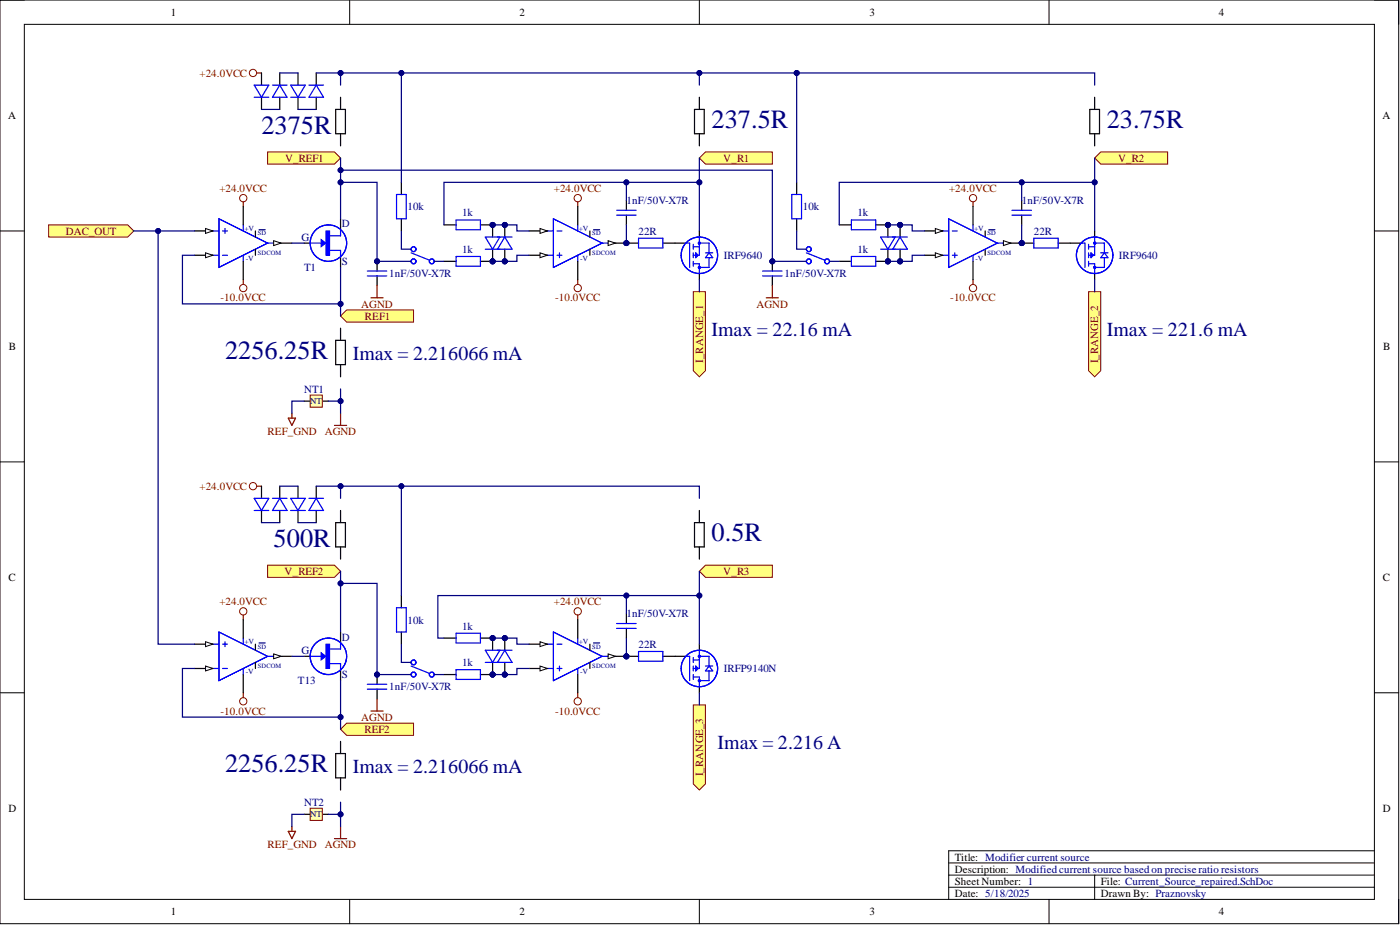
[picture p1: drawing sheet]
<svg xmlns="http://www.w3.org/2000/svg" width="292mm" height="193mm" viewBox="0 0 292 193" stroke-linecap="round" stroke-linejoin="round" font-family="sans-serif">
<g fill="none" stroke="#000" stroke-width=".21">
<path d="M0 0h291.8v192.7h-291.8zM0 0h5.1M5.1 5.1h281.7v182.5h-281.7zM73 0v5.1M145.9 0v5.1M218.9 0v5.1M286.8 0h5v5.1M0 48.2h5.1M286.8 48.2h5M0 96.4h5.1M286.8 96.4h5M0 144.5h5.1"/>
<path d="M286.8 144.5h5M286.8 177.5h-88.9v10.1M73 187.6v5.1M145.9 187.6v5.1M197.9 182.6h88.9M197.9 180h88.9M197.9 185.1h88.9M218.9 187.6v5.1M228.4 182.6v5M291.8 187.6v5.1"/>
</g>
<g fill="none" stroke="#800000" stroke-width=".21">
<circle cx="50.8" cy="41.3" r=".76"/>
<circle cx="50.8" cy="60.1" r=".76"/>
</g>
<path d="M50.8 42.1v1M50.8 58.3v1" fill="none" stroke="#800000" stroke-width=".25"/>
<path d="M44.4 48.2h1.3M44.4 53.3h1.3M55.8 50.7h1.3" fill="none" stroke="#00f" stroke-width=".25"/>
<path d="M40.6 48.2h3.8" fill="none" stroke="#000" stroke-width=".25"/>
<path d="M42.9 47.7l1.5 .5-1.5 .5z" fill="#f8fcff"/>
<path d="M42.9 47.7l1.5 .5-1.5 .5z" fill="none" stroke="#000" stroke-width=".21"/>
<path d="M40.6 53.3h3.8" fill="none" stroke="#000" stroke-width=".25"/>
<path d="M42.9 52.7l1.5 .6-1.5 .5z" fill="#f8fcff"/>
<path d="M42.9 52.7l1.5 .6-1.5 .5z" fill="none" stroke="#000" stroke-width=".21"/>
<path d="M57.1 50.7h3.8" fill="none" stroke="#000" stroke-width=".25"/>
<path d="M57.1 50.2l1.5 .5-1.5 .5z" fill="#f8fcff"/>
<path d="M57.1 50.2l1.5 .5-1.5 .5z" fill="none" stroke="#000" stroke-width=".21"/>
<path d="M45.7 45.6l10.1 5.1-10.1 5.1z" fill="#fff"/>
<path d="M45.7 45.6l10.1 5.1-10.1 5.1z" fill="none" stroke="#00f" stroke-width=".21"/>
<path d="M45.7 45.6l10.1 5.1-10.1 5.1zM46.4 48.2h1.1M46.4 53.3h1.1M46.9 47.7v1M50.8 46.9v1.3M50.8 53.3v1.2" fill="none" stroke="#00f" stroke-width=".25"/>
<path d="M50.8 43.1v3.8M50.8 54.5v3.8M53.3 48.2v1.2M53.3 52v1.3" fill="none" stroke="#000" stroke-width=".25"/>
<path d="M54.1 47.9h1.2" fill="none" stroke="#000080" stroke-width=".25"/>
<g fill="none" stroke="#800000" stroke-width=".21">
<circle cx="120.5" cy="41.3" r=".76"/>
<circle cx="120.5" cy="60.1" r=".76"/>
</g>
<path d="M120.5 42.1v1M120.5 58.3v1" fill="none" stroke="#800000" stroke-width=".25"/>
<circle cx="130.7" cy="50.7" r=".51" fill="#000080"/>
<circle cx="130.7" cy="50.7" r=".51" fill="none" stroke="#000080" stroke-width=".21"/>
<path d="M114.2 53.3h1.3M114.2 48.2h1.3M125.6 50.7h1.3" fill="none" stroke="#00f" stroke-width=".25"/>
<path d="M110.4 53.3h3.8" fill="none" stroke="#000" stroke-width=".25"/>
<path d="M112.7 52.7l1.5 .6-1.5 .5z" fill="#f8fcff"/>
<path d="M112.7 52.7l1.5 .6-1.5 .5z" fill="none" stroke="#000" stroke-width=".21"/>
<path d="M110.4 48.2h3.8" fill="none" stroke="#000" stroke-width=".25"/>
<path d="M112.7 47.7l1.5 .5-1.5 .5z" fill="#f8fcff"/>
<path d="M112.7 47.7l1.5 .5-1.5 .5z" fill="none" stroke="#000" stroke-width=".21"/>
<path d="M126.9 50.7h3.8" fill="none" stroke="#000" stroke-width=".25"/>
<path d="M126.9 50.2l1.5 .5-1.5 .5z" fill="#f8fcff"/>
<path d="M126.9 50.2l1.5 .5-1.5 .5z" fill="none" stroke="#000" stroke-width=".21"/>
<circle cx="130.7" cy="50.7" r=".51" fill="#000080"/>
<circle cx="130.7" cy="50.7" r=".51" fill="none" stroke="#000080" stroke-width=".21"/>
<path d="M115.5 45.6l10.1 5.1-10.1 5.1z" fill="#fff"/>
<path d="M115.5 45.6l10.1 5.1-10.1 5.1z" fill="none" stroke="#00f" stroke-width=".21"/>
<path d="M115.5 45.6l10.1 5.1-10.1 5.1zM116.2 53.3h1M116.2 48.2h1M116.7 52.7v1.1M120.5 46.9v1.3M120.5 53.3v1.2" fill="none" stroke="#00f" stroke-width=".25"/>
<path d="M120.5 43.1v3.8M120.5 54.5v3.8M123.1 48.2v1.2M123.1 52v1.3M63.4 83.7h1.3M67.2 83.7h1.3" fill="none" stroke="#000" stroke-width=".25"/>
<path d="M123.8 47.9h1.3" fill="none" stroke="#000080" stroke-width=".25"/>
<circle cx="52.8" cy="15.2" r=".76" fill="none" stroke="#800000" stroke-width=".21"/>
<path d="M53.5 15.2h1.1M69.8 88.7h2.5M71.1 86.2v2.5" fill="none" stroke="#800000" stroke-width=".25"/>
<path d="M64.7 82.4h2.5v2.5h-2.5z" fill-rule="evenodd" fill="#ffffb0"/>
<path d="M64.7 82.4h2.5v2.5h-2.5z" fill="none" stroke="#800000" stroke-width=".21"/>
<path d="M60.1 87.2h1.6l-.8 1.5zM60.9 86.2v1" fill="none" stroke="#800000" stroke-width=".25"/>
<path d="M10.2 46.9h16.4l1.3 1.3-1.3 1.2h-16.4z" fill-rule="evenodd" fill="#ffff80"/>
<g fill="none" stroke="#800000" stroke-width=".21">
<path d="M10.2 46.9h16.4l1.3 1.3-1.3 1.2h-16.4z"/>
<circle cx="203" cy="41.3" r=".76"/>
<circle cx="203" cy="60.1" r=".76"/>
<circle cx="50.8" cy="127.5" r=".76"/>
<circle cx="50.8" cy="146.3" r=".76"/>
</g>
<path d="M203 42.1v1M203 58.3v1M50.8 128.3v1M50.8 144.5v1" fill="none" stroke="#800000" stroke-width=".25"/>
<path d="M203 46.9v1.3M203 53.3v1.2M44.4 134.4h1.3M44.4 139.5h1.3M55.8 136.9h1.3" fill="none" stroke="#00f" stroke-width=".25"/>
<path d="M203 43.1v3.8M203 54.5v3.8M205.6 48.2v1.2M205.6 52v1.3M40.6 134.4h3.8" fill="none" stroke="#000" stroke-width=".25"/>
<path d="M206.3 47.9h1.3" fill="none" stroke="#000080" stroke-width=".25"/>
<path d="M42.9 133.9l1.5 .5-1.5 .5z" fill="#f8fcff"/>
<path d="M42.9 133.9l1.5 .5-1.5 .5z" fill="none" stroke="#000" stroke-width=".21"/>
<path d="M40.6 139.5h3.8" fill="none" stroke="#000" stroke-width=".25"/>
<path d="M42.9 138.9l1.5 .6-1.5 .5z" fill="#f8fcff"/>
<path d="M42.9 138.9l1.5 .6-1.5 .5z" fill="none" stroke="#000" stroke-width=".21"/>
<path d="M57.1 136.9h3.8" fill="none" stroke="#000" stroke-width=".25"/>
<path d="M57.1 136.4l1.5 .5-1.5 .5z" fill="#f8fcff"/>
<path d="M57.1 136.4l1.5 .5-1.5 .5z" fill="none" stroke="#000" stroke-width=".21"/>
<path d="M45.7 131.8l10.1 5.1-10.1 5.1z" fill="#fff"/>
<path d="M45.7 131.8l10.1 5.1-10.1 5.1z" fill="none" stroke="#00f" stroke-width=".21"/>
<path d="M45.7 131.8l10.1 5.1-10.1 5.1zM46.4 134.4h1.1M46.4 139.5h1.1M46.9 133.9v1M50.8 133.1v1.3M50.8 139.5v1.2" fill="none" stroke="#00f" stroke-width=".25"/>
<path d="M50.8 129.3v3.8M53.3 134.4v1.3M53.3 138.2v1.3M50.8 140.7v3.8M63.4 169.9h1.3M67.2 169.9h1.3" fill="none" stroke="#000" stroke-width=".25"/>
<path d="M54.1 134.1h1.2" fill="none" stroke="#000080" stroke-width=".25"/>
<path d="M69.8 175h2.5M71.1 172.4v2.6" fill="none" stroke="#800000" stroke-width=".25"/>
<path d="M64.7 168.6h2.5v2.5h-2.5z" fill-rule="evenodd" fill="#ffffb0"/>
<g fill="none" stroke="#800000" stroke-width=".21">
<path d="M64.7 168.6h2.5v2.5h-2.5z"/>
<circle cx="120.5" cy="127.5" r=".76"/>
<circle cx="120.5" cy="146.3" r=".76"/>
</g>
<path d="M120.5 128.3v1M120.5 144.5v1M60.1 173.4h1.6l-.8 1.6zM60.9 172.4v1" fill="none" stroke="#800000" stroke-width=".25"/>
<path d="M114.2 139.5h1.3M114.2 134.4h1.3M125.6 136.9h1.3" fill="none" stroke="#00f" stroke-width=".25"/>
<path d="M110.4 139.5h3.8" fill="none" stroke="#000" stroke-width=".25"/>
<path d="M112.7 138.9l1.5 .6-1.5 .5z" fill="#f8fcff"/>
<path d="M112.7 138.9l1.5 .6-1.5 .5z" fill="none" stroke="#000" stroke-width=".21"/>
<path d="M110.4 134.4h3.8" fill="none" stroke="#000" stroke-width=".25"/>
<path d="M112.7 133.9l1.5 .5-1.5 .5z" fill="#f8fcff"/>
<path d="M112.7 133.9l1.5 .5-1.5 .5z" fill="none" stroke="#000" stroke-width=".21"/>
<path d="M126.9 136.9h3.8" fill="none" stroke="#000" stroke-width=".25"/>
<path d="M126.9 136.4l1.5 .5-1.5 .5z" fill="#f8fcff"/>
<path d="M126.9 136.4l1.5 .5-1.5 .5z" fill="none" stroke="#000" stroke-width=".21"/>
<path d="M115.5 131.8l10.1 5.1-10.1 5.1z" fill="#fff"/>
<path d="M115.5 131.8l10.1 5.1-10.1 5.1z" fill="none" stroke="#00f" stroke-width=".21"/>
<path d="M115.5 131.8l10.1 5.1-10.1 5.1zM116.2 139.5h1M116.2 134.4h1M116.7 138.9v1.1M120.5 133.1v1.3M120.5 139.5v1.2" fill="none" stroke="#00f" stroke-width=".25"/>
<path d="M120.5 129.3v3.8M123.1 134.4v1.3M123.1 138.2v1.3M120.5 140.7v3.8" fill="none" stroke="#000" stroke-width=".25"/>
<path d="M123.8 134.1h1.3" fill="none" stroke="#000080" stroke-width=".25"/>
<path d="M144.6 60.9h2.6v16.4l-1.3 1.3-1.3-1.3z" fill-rule="evenodd" fill="#ffff80"/>
<path d="M144.6 60.9h2.6v16.4l-1.3 1.3-1.3-1.3z" fill="none" stroke="#800000" stroke-width=".21"/>
<path d="M227.1 60.9h2.6v16.4l-1.3 1.3-1.3-1.3z" fill-rule="evenodd" fill="#ffff80"/>
<path d="M227.1 60.9h2.6v16.4l-1.3 1.3-1.3-1.3z" fill="none" stroke="#800000" stroke-width=".21"/>
<path d="M144.6 147.1h2.6v16.4l-1.3 1.3-1.3-1.3z" fill-rule="evenodd" fill="#ffff80"/>
<path d="M144.6 147.1h2.6v16.4l-1.3 1.3-1.3-1.3z" fill="none" stroke="#800000" stroke-width=".21"/>
<g fill="none" stroke="#000" stroke-width=".25">
<path d="M70 22.8h2.1v5.1h-2.1zM71.1 20.3v2.5M71.1 27.9v2.5M144.9 22.8h2v5.1h-2zM145.9 20.3v2.5M145.9 27.9v2.5M227.4 22.8h2v5.1h-2zM228.4 20.3v2.5M228.4 27.9v2.5M70 71h2.1v5.1h-2.1zM71.1 68.5v2.5M71.1 76.1v2.5"/>
<path d="M70 109h2.1v5.1h-2.1zM71.1 106.5v2.5M71.1 114.1v2.5M144.9 109h2v5.1h-2zM145.9 106.5v2.5M145.9 114.1v2.5M70 157.2h2.1v5.1h-2.1zM71.1 154.7v2.5M71.1 162.3v2.5"/>
</g>
<path d="M55.8 117.9h14l1.3 1.3-1.3 1.2h-14z" fill-rule="evenodd" fill="#ffff80"/>
<path d="M55.8 117.9h14l1.3 1.3-1.3 1.2h-14z" fill="none" stroke="#800000" stroke-width=".21"/>
<path d="M145.9 119.2l1.3-1.3h13.9v2.5h-13.9z" fill-rule="evenodd" fill="#ffff80"/>
<path d="M145.9 119.2l1.3-1.3h13.9v2.5h-13.9z" fill="none" stroke="#800000" stroke-width=".21"/>
<path d="M71.1 152.1l1.2-1.2h14v2.5h-14z" fill-rule="evenodd" fill="#ffff80"/>
<path d="M71.1 152.1l1.2-1.2h14v2.5h-14z" fill="none" stroke="#800000" stroke-width=".21"/>
<path d="M55.8 31.7h14l1.3 1.3-1.3 1.2h-14z" fill-rule="evenodd" fill="#ffff80"/>
<path d="M55.8 31.7h14l1.3 1.3-1.3 1.2h-14z" fill="none" stroke="#800000" stroke-width=".21"/>
<path d="M145.9 33l1.3-1.3h13.9v2.5h-13.9z" fill-rule="evenodd" fill="#ffff80"/>
<path d="M145.9 33l1.3-1.3h13.9v2.5h-13.9z" fill="none" stroke="#800000" stroke-width=".21"/>
<path d="M228.4 33l1.3-1.3h13.9v2.5h-13.9z" fill-rule="evenodd" fill="#ffff80"/>
<path d="M228.4 33l1.3-1.3h13.9v2.5h-13.9z" fill="none" stroke="#800000" stroke-width=".21"/>
<path d="M71.1 65.9l1.2-1.2h14v2.5h-14z" fill-rule="evenodd" fill="#ffff80"/>
<path d="M71.1 65.9l1.2-1.2h14v2.5h-14z" fill="none" stroke="#800000" stroke-width=".21"/>
<path d="M68 48.2h.8v5.1h-.8z" fill-rule="evenodd" fill="#00f"/>
<path d="M68 48.2h.8v5.1h-.8z" fill="none" stroke="#00f" stroke-width=".21"/>
<path d="M67 50l1 .7-1 .8z" fill="#00f"/>
<path d="M67 50l1 .7-1 .8z" fill="none" stroke="#00f" stroke-width=".21"/>
<g fill="none" stroke="#00f" stroke-width=".25">
<path d="M64.7 50.7h2.5M68.8 52.2h2.3v1.3M71.1 47.9v1.3h-2.3"/>
<circle cx="68.5" cy="50.7" r="3.8"/>
</g>
<path d="M63.4 50.7h1.3M71.1 45.6v2.3M71.1 53.5v2.3" fill="none" stroke="#000" stroke-width=".25"/>
<path d="M68 134.4h.8v5.1h-.8z" fill-rule="evenodd" fill="#00f"/>
<path d="M68 134.4h.8v5.1h-.8z" fill="none" stroke="#00f" stroke-width=".21"/>
<path d="M67 136.2l1 .7-1 .8z" fill="#00f"/>
<path d="M67 136.2l1 .7-1 .8z" fill="none" stroke="#00f" stroke-width=".21"/>
<g fill="none" stroke="#00f" stroke-width=".25">
<path d="M143.1 50.7h.8v5.1M144.6 51v1M144.6 52.7v1.1M144.6 54.5v1M144.6 55h1.3v2.1M144.6 51.5h1.3M145.2 52.7l.5 .6-.5 .5zM145.2 53l.2 .3-.2 .2M145.9 50.7h2v2M145.9 49.4v3.9h-1.3M147.2 52.7h1.5M147.9 52.7l.8 1.1h-1.5z"/>
<path d="M147.9 53.8v2h-2M64.7 136.9h2.5M68.8 138.4h2.3v1.3M71.1 134.1v1.3h-2.3M143.1 136.9h.8v5.1M144.6 137.2v1M144.6 138.9v1.1M144.6 137.7h1.3M145.2 138.9l.5 .6-.5 .5zM145.2 139.2l.2 .3-.2 .2M145.9 136.9h2v2M145.9 135.7v3.8h-1.3"/>
<path d="M147.2 138.9h1.5M147.9 140v2h-2M147.9 138.9l.8 1.1h-1.5zM144.6 140.7v1M144.6 141.2h1.3v2.1"/>
<circle cx="145.9" cy="53.3" r="3.8"/>
<circle cx="145.9" cy="50.7" r=".2"/>
<circle cx="145.9" cy="55.8" r=".2"/>
<circle cx="68.5" cy="136.9" r="3.8"/>
<circle cx="145.9" cy="139.5" r="3.8"/>
<circle cx="145.9" cy="136.9" r=".2"/>
<circle cx="145.9" cy="142" r=".2"/>
</g>
<path d="M140.8 50.7h2.2M145.9 48.2v1.2M145.9 57.1v1.2M63.4 136.9h1.3M71.1 131.8v2.3M71.1 139.7v2.3M140.8 136.9h2.2M145.9 134.4v1.3M145.9 143.3v1.2" fill="none" stroke="#000" stroke-width=".25"/>
<circle cx="213.2" cy="50.7" r=".51" fill="#000080"/>
<circle cx="213.2" cy="50.7" r=".51" fill="none" stroke="#000080" stroke-width=".21"/>
<path d="M196.7 53.3h1.2M196.7 48.2h1.2M208.1 50.7h1.3" fill="none" stroke="#00f" stroke-width=".25"/>
<path d="M192.9 53.3h3.8" fill="none" stroke="#000" stroke-width=".25"/>
<path d="M195.1 52.7l1.6 .6-1.6 .5z" fill="#f8fcff"/>
<path d="M195.1 52.7l1.6 .6-1.6 .5z" fill="none" stroke="#000" stroke-width=".21"/>
<path d="M192.9 48.2h3.8" fill="none" stroke="#000" stroke-width=".25"/>
<path d="M195.1 47.7l1.6 .5-1.6 .5z" fill="#f8fcff"/>
<path d="M195.1 47.7l1.6 .5-1.6 .5z" fill="none" stroke="#000" stroke-width=".21"/>
<path d="M209.4 50.7h3.8" fill="none" stroke="#000" stroke-width=".25"/>
<path d="M209.4 50.2l1.5 .5-1.5 .5z" fill="#f8fcff"/>
<path d="M209.4 50.2l1.5 .5-1.5 .5z" fill="none" stroke="#000" stroke-width=".21"/>
<circle cx="213.2" cy="50.7" r=".51" fill="#000080"/>
<circle cx="213.2" cy="50.7" r=".51" fill="none" stroke="#000080" stroke-width=".21"/>
<path d="M197.9 45.6l10.2 5.1-10.2 5.1z" fill="#fff"/>
<path d="M197.9 45.6l10.2 5.1-10.2 5.1z" fill="none" stroke="#00f" stroke-width=".21"/>
<g fill="none" stroke="#00f" stroke-width=".25">
<path d="M177.6 45.9h5.1v2h-5.1zM177.6 53.5h5.1v2h-5.1zM183.7 49.4h3.1l-1.5 2.6zM185.3 52h1.5M186.3 52l1.5-2.6 1.5 2.6M197.9 45.6l10.2 5.1-10.2 5.1zM198.7 53.3h1M198.7 48.2h1M199.2 52.7v1.1M225.6 50.7h.8v5.1M227.1 51v1M227.1 52.7v1.1"/>
<path d="M227.1 54.5v1M227.1 55h1.3v2.1M227.1 51.5h1.3M227.6 52.7l.5 .6-.5 .5zM227.6 53l.3 .3-.3 .2M228.4 49.4v3.9h-1.3M228.4 50.7h2v2M229.7 52.7h1.5M230.4 52.7l.8 1.1h-1.5zM230.4 53.8v2h-2"/>
<circle cx="228.4" cy="53.3" r="3.8"/>
<circle cx="228.4" cy="55.8" r=".21"/>
<circle cx="228.4" cy="50.7" r=".21"/>
</g>
<path d="M175.1 54.5h2.5M175.1 46.9h2.5M182.7 54.5h2.6M182.7 46.9h2.6M223.3 50.7h2.2M228.4 48.2v1.2M228.4 57.1v1.2" fill="none" stroke="#000" stroke-width=".25"/>
<circle cx="213.2" cy="50.7" r=".51" fill="#000080"/>
<circle cx="213.2" cy="50.7" r=".51" fill="none" stroke="#000080" stroke-width=".21"/>
<path d="M213.2 50.7h2.5" fill="none" stroke="#000" stroke-width=".25"/>
<circle cx="213.2" cy="50.7" r=".51" fill="#000080"/>
<circle cx="213.2" cy="50.7" r=".51" fill="none" stroke="#000080" stroke-width=".21"/>
<path d="M220.8 50.7h2.5" fill="none" stroke="#000" stroke-width=".25"/>
<path d="M215.7 49.7h5.1v2h-5.1z" fill="none" stroke="#00f" stroke-width=".25"/>
<circle cx="130.7" cy="50.7" r=".51" fill="#000080"/>
<circle cx="130.7" cy="50.7" r=".51" fill="none" stroke="#000080" stroke-width=".21"/>
<path d="M130.7 50.7h2.5" fill="none" stroke="#000" stroke-width=".25"/>
<circle cx="130.7" cy="50.7" r=".51" fill="#000080"/>
<circle cx="130.7" cy="50.7" r=".51" fill="none" stroke="#000080" stroke-width=".21"/>
<g fill="none" stroke="#000" stroke-width=".25">
<path d="M54.6 15.2v2.6M58.4 15.2v2.6M62.2 15.2v2.6M66 15.2v2.6M54.6 20.3v2.5M58.4 20.3v2.5M62.2 20.3v2.5M66 20.3v2.5M83.7 38v2.6M166.2 38v2.6M83.7 45.6v2.6M92.6 54.5h2.6"/>
<path d="M92.6 46.9h2.6M100.2 54.5h2.6M100.2 46.9h2.6M130.7 41.8v2.1M130.7 44.9v2M138.3 50.7h2.5M166.2 45.6v2.6M213.2 41.8v2.1M213.2 44.9v2M54.6 101.4v2.6M54.6 106.5v2.5M58.4 101.4v2.6"/>
<path d="M58.4 106.5v2.5M62.2 101.4v2.6M62.2 106.5v2.5M66 101.4v2.6M66 106.5v2.5M83.7 124.2v2.6M83.7 131.8v2.6M92.6 133.1h2.6M100.2 133.1h2.6M130.7 136.9h2.5M130.7 128v2.1M130.7 131.1v2"/>
<path d="M138.3 136.9h2.5M78.7 143.8v2M92.6 140.7h2.6M100.2 140.7h2.6"/>
</g>
<g fill="none" stroke="#00f" stroke-width=".25">
<path d="M53 17.8h3.1l-1.5 2.5zM56.8 17.8h3.1M58.4 17.8l1.5 2.5h-3.1zM60.7 17.8h3l-1.5 2.5zM64.5 17.8h3M66 17.8l1.5 2.5h-3zM53 20.3h3.1M60.7 20.3h3M82.7 40.6h2.1v5h-2.1zM85.8 52.7l3.8 1.6M95.2 45.9h5v2h-5zM95.2 53.5h5v2h-5z"/>
<path d="M101.3 49.4h3l-1.5 2.6zM102.8 52h1.5M103.8 52l1.5-2.6 1.5 2.6M128.7 43.9h4M128.7 44.9h4M133.2 49.7h5.1v2h-5.1zM165.2 40.6h2v5h-2zM168.2 52.7l3.9 1.6M211.1 43.9h4.1M211.1 44.9h4.1M53 106.5h3.1M53 104h3.1l-1.5 2.5z"/>
<path d="M56.8 104h3.1M58.4 104l1.5 2.5h-3.1zM60.7 106.5h3M60.7 104h3l-1.5 2.5zM64.5 104h3M66 104l1.5 2.5h-3zM82.7 126.8h2.1v5h-2.1zM85.8 138.9l3.8 1.6M95.2 132.1h5v2h-5zM95.2 139.7h5v2h-5zM101.3 135.7h3l-1.5 2.5zM102.8 138.2h1.5"/>
<path d="M103.8 138.2l1.5-2.5 1.5 2.5M128.7 130.1h4M128.7 131.1h4M133.2 135.9h5.1v2h-5.1zM76.6 142.8h4.1M76.6 143.8h4.1"/>
<circle cx="86.3" cy="52" r=".51"/>
<circle cx="86.3" cy="54.5" r=".51"/>
<circle cx="90.1" cy="54.5" r=".51"/>
<circle cx="168.8" cy="52" r=".51"/>
<circle cx="168.8" cy="54.5" r=".51"/>
<circle cx="172.6" cy="54.5" r=".51"/>
<circle cx="86.3" cy="138.2" r=".51"/>
<circle cx="86.3" cy="140.7" r=".51"/>
<circle cx="90.1" cy="140.7" r=".51"/>
</g>
<circle cx="52.8" cy="101.4" r=".76" fill="none" stroke="#800000" stroke-width=".21"/>
<path d="M53.5 101.4h1.1M77.4 148.3h2.5M78.7 145.8v2.5" fill="none" stroke="#800000" stroke-width=".25"/>
<path d="M63.4 83.7h-2.5v2.5M68.5 83.7h2.6" fill="none" stroke="#000080" stroke-width=".25"/>
<circle cx="71.1" cy="83.7" r=".51" fill="#000080"/>
<circle cx="71.1" cy="83.7" r=".51" fill="none" stroke="#000080" stroke-width=".21"/>
<path d="M27.9 48.2h12.7" fill="none" stroke="#000080" stroke-width=".25"/>
<circle cx="33" cy="48.2" r=".51" fill="#000080"/>
<circle cx="33" cy="48.2" r=".51" fill="none" stroke="#000080" stroke-width=".21"/>
<path d="M33 48.2v86.2h7.6M63.4 169.9h-2.5v2.5" fill="none" stroke="#000080" stroke-width=".25"/>
<circle cx="33" cy="48.2" r=".51" fill="#000080"/>
<circle cx="33" cy="48.2" r=".51" fill="none" stroke="#000080" stroke-width=".21"/>
<path d="M60.9 50.7h2.5M71.1 55.8v7.6" fill="none" stroke="#000080" stroke-width=".25"/>
<circle cx="71.1" cy="63.4" r=".51" fill="#000080"/>
<circle cx="71.1" cy="63.4" r=".51" fill="none" stroke="#000080" stroke-width=".21"/>
<path d="M71.1 142v7.6" fill="none" stroke="#000080" stroke-width=".25"/>
<circle cx="71.1" cy="149.6" r=".51" fill="#000080"/>
<circle cx="71.1" cy="149.6" r=".51" fill="none" stroke="#000080" stroke-width=".21"/>
<path d="M71.1 33v5M60.9 136.9h2.5" fill="none" stroke="#000080" stroke-width=".25"/>
<circle cx="71.1" cy="38" r=".51" fill="#000080"/>
<circle cx="71.1" cy="38" r=".51" fill="none" stroke="#000080" stroke-width=".21"/>
<circle cx="71.1" cy="35.5" r=".51" fill="#000080"/>
<circle cx="71.1" cy="35.5" r=".51" fill="none" stroke="#000080" stroke-width=".21"/>
<path d="M40.6 53.3h-2.5v10.1h33v2.5" fill="none" stroke="#000080" stroke-width=".25"/>
<circle cx="71.1" cy="63.4" r=".51" fill="#000080"/>
<circle cx="71.1" cy="63.4" r=".51" fill="none" stroke="#000080" stroke-width=".21"/>
<path d="M71.1 81.1v5.1" fill="none" stroke="#000080" stroke-width=".25"/>
<circle cx="71.1" cy="83.7" r=".51" fill="#000080"/>
<circle cx="71.1" cy="83.7" r=".51" fill="none" stroke="#000080" stroke-width=".21"/>
<path d="M40.6 139.5h-2.5v10.1h33v2.5" fill="none" stroke="#000080" stroke-width=".25"/>
<circle cx="71.1" cy="149.6" r=".51" fill="#000080"/>
<circle cx="71.1" cy="149.6" r=".51" fill="none" stroke="#000080" stroke-width=".21"/>
<path d="M71.1 104v-2.6h74.8v2.6" fill="none" stroke="#000080" stroke-width=".25"/>
<circle cx="83.7" cy="101.4" r=".51" fill="#000080"/>
<circle cx="83.7" cy="101.4" r=".51" fill="none" stroke="#000080" stroke-width=".21"/>
<circle cx="71.1" cy="101.4" r=".51" fill="#000080"/>
<circle cx="71.1" cy="101.4" r=".51" fill="none" stroke="#000080" stroke-width=".21"/>
<path d="M68.5 169.9h2.6v2.5" fill="none" stroke="#000080" stroke-width=".25"/>
<circle cx="71.1" cy="169.9" r=".51" fill="#000080"/>
<circle cx="71.1" cy="169.9" r=".51" fill="none" stroke="#000080" stroke-width=".21"/>
<path d="M71.1 119.2v2.5" fill="none" stroke="#000080" stroke-width=".25"/>
<circle cx="71.1" cy="121.7" r=".51" fill="#000080"/>
<circle cx="71.1" cy="121.7" r=".51" fill="none" stroke="#000080" stroke-width=".21"/>
<path d="M71.1 167.3v2.6" fill="none" stroke="#000080" stroke-width=".25"/>
<circle cx="71.1" cy="169.9" r=".51" fill="#000080"/>
<circle cx="71.1" cy="169.9" r=".51" fill="none" stroke="#000080" stroke-width=".21"/>
<path d="M130.7 38v3.8M228.4 58.3v2.6" fill="none" stroke="#000080" stroke-width=".25"/>
<circle cx="130.7" cy="38" r=".51" fill="#000080"/>
<circle cx="130.7" cy="38" r=".51" fill="none" stroke="#000080" stroke-width=".21"/>
<path d="M130.7 46.9v3.8" fill="none" stroke="#000080" stroke-width=".25"/>
<circle cx="130.7" cy="50.7" r=".51" fill="#000080"/>
<circle cx="130.7" cy="50.7" r=".51" fill="none" stroke="#000080" stroke-width=".21"/>
<path d="M145.9 38v10.2" fill="none" stroke="#000080" stroke-width=".25"/>
<circle cx="145.9" cy="38" r=".51" fill="#000080"/>
<circle cx="145.9" cy="38" r=".51" fill="none" stroke="#000080" stroke-width=".21"/>
<path d="M213.2 38v3.8M145.9 58.3v2.6" fill="none" stroke="#000080" stroke-width=".25"/>
<circle cx="213.2" cy="38" r=".51" fill="#000080"/>
<circle cx="213.2" cy="38" r=".51" fill="none" stroke="#000080" stroke-width=".21"/>
<path d="M213.2 46.9v3.8" fill="none" stroke="#000080" stroke-width=".25"/>
<circle cx="213.2" cy="50.7" r=".51" fill="#000080"/>
<circle cx="213.2" cy="50.7" r=".51" fill="none" stroke="#000080" stroke-width=".21"/>
<path d="M228.4 33v5" fill="none" stroke="#000080" stroke-width=".25"/>
<circle cx="228.4" cy="38" r=".51" fill="#000080"/>
<circle cx="228.4" cy="38" r=".51" fill="none" stroke="#000080" stroke-width=".21"/>
<path d="M145.9 15.2h20.3" fill="none" stroke="#000080" stroke-width=".25"/>
<circle cx="145.9" cy="15.2" r=".51" fill="#000080"/>
<circle cx="145.9" cy="15.2" r=".51" fill="none" stroke="#000080" stroke-width=".21"/>
<circle cx="166.2" cy="15.2" r=".51" fill="#000080"/>
<circle cx="166.2" cy="15.2" r=".51" fill="none" stroke="#000080" stroke-width=".21"/>
<path d="M145.9 119.2v15.2" fill="none" stroke="#000080" stroke-width=".25"/>
<circle cx="145.9" cy="124.2" r=".51" fill="#000080"/>
<circle cx="145.9" cy="124.2" r=".51" fill="none" stroke="#000080" stroke-width=".21"/>
<path d="M130.7 133.1v3.8M145.9 124.2h-15.2v3.8" fill="none" stroke="#000080" stroke-width=".25"/>
<circle cx="130.7" cy="124.2" r=".51" fill="#000080"/>
<circle cx="130.7" cy="124.2" r=".51" fill="none" stroke="#000080" stroke-width=".21"/>
<circle cx="145.9" cy="124.2" r=".51" fill="#000080"/>
<circle cx="145.9" cy="124.2" r=".51" fill="none" stroke="#000080" stroke-width=".21"/>
<path d="M71.1 17.8v-2.6h74.8v2.6M145.9 144.5v2.6" fill="none" stroke="#000080" stroke-width=".25"/>
<circle cx="71.1" cy="15.2" r=".51" fill="#000080"/>
<circle cx="71.1" cy="15.2" r=".51" fill="none" stroke="#000080" stroke-width=".21"/>
<circle cx="83.7" cy="15.2" r=".51" fill="#000080"/>
<circle cx="83.7" cy="15.2" r=".51" fill="none" stroke="#000080" stroke-width=".21"/>
<circle cx="145.9" cy="15.2" r=".51" fill="#000080"/>
<circle cx="145.9" cy="15.2" r=".51" fill="none" stroke="#000080" stroke-width=".21"/>
<path d="M58.4 15.2h3.8M66 15.2h5.1M54.6 22.8h3.8M62.2 22.8h3.8" fill="none" stroke="#000080" stroke-width=".25"/>
<circle cx="71.1" cy="15.2" r=".51" fill="#000080"/>
<circle cx="71.1" cy="15.2" r=".51" fill="none" stroke="#000080" stroke-width=".21"/>
<path d="M54.6 109h3.8M58.4 101.4h3.8M62.2 109h3.8M66 101.4h5.1" fill="none" stroke="#000080" stroke-width=".25"/>
<circle cx="71.1" cy="101.4" r=".51" fill="#000080"/>
<circle cx="71.1" cy="101.4" r=".51" fill="none" stroke="#000080" stroke-width=".21"/>
<path d="M175.1 46.9v-8.9h53.3v10.2M185.3 46.9h5v1.3h2.6M192.9 53.3h-2.6v1.2h-5" fill="none" stroke="#000080" stroke-width=".25"/>
<circle cx="213.2" cy="38" r=".51" fill="#000080"/>
<circle cx="213.2" cy="38" r=".51" fill="none" stroke="#000080" stroke-width=".21"/>
<circle cx="228.4" cy="38" r=".51" fill="#000080"/>
<circle cx="228.4" cy="38" r=".51" fill="none" stroke="#000080" stroke-width=".21"/>
<path d="M166.2 15.2v22.8M166.2 48.2v3.8h2M173.1 54.5h2" fill="none" stroke="#000080" stroke-width=".25"/>
<circle cx="166.2" cy="15.2" r=".51" fill="#000080"/>
<circle cx="166.2" cy="15.2" r=".51" fill="none" stroke="#000080" stroke-width=".21"/>
<path d="M166.2 15.2h62.2v2.6" fill="none" stroke="#000080" stroke-width=".25"/>
<circle cx="166.2" cy="15.2" r=".51" fill="#000080"/>
<circle cx="166.2" cy="15.2" r=".51" fill="none" stroke="#000080" stroke-width=".21"/>
<path d="M71.1 35.5h90v19h7.1" fill="none" stroke="#000080" stroke-width=".25"/>
<circle cx="71.1" cy="35.5" r=".51" fill="#000080"/>
<circle cx="71.1" cy="35.5" r=".51" fill="none" stroke="#000080" stroke-width=".21"/>
<path d="M83.7 15.2v22.8M83.7 48.2v3.8h2.1M90.6 54.5h2M102.8 46.9h5.1v1.3h2.5M110.4 53.3h-2.5v1.2h-5.1" fill="none" stroke="#000080" stroke-width=".25"/>
<circle cx="83.7" cy="15.2" r=".51" fill="#000080"/>
<circle cx="83.7" cy="15.2" r=".51" fill="none" stroke="#000080" stroke-width=".21"/>
<path d="M71.1 45.6v-7.6h7.6v16.5h7.1" fill="none" stroke="#000080" stroke-width=".25"/>
<circle cx="71.1" cy="38" r=".51" fill="#000080"/>
<circle cx="71.1" cy="38" r=".51" fill="none" stroke="#000080" stroke-width=".21"/>
<path d="M145.9 33v5h-53.3v8.9" fill="none" stroke="#000080" stroke-width=".25"/>
<circle cx="130.7" cy="38" r=".51" fill="#000080"/>
<circle cx="130.7" cy="38" r=".51" fill="none" stroke="#000080" stroke-width=".21"/>
<circle cx="145.9" cy="38" r=".51" fill="#000080"/>
<circle cx="145.9" cy="38" r=".51" fill="none" stroke="#000080" stroke-width=".21"/>
<path d="M83.7 101.4v22.8M83.7 134.4v3.8h2.1M102.8 133.1h5.1v1.3h2.5M110.4 139.5h-2.5v1.2h-5.1" fill="none" stroke="#000080" stroke-width=".25"/>
<circle cx="83.7" cy="101.4" r=".51" fill="#000080"/>
<circle cx="83.7" cy="101.4" r=".51" fill="none" stroke="#000080" stroke-width=".21"/>
<path d="M71.1 131.8v-10.1h7.6v19h7.1" fill="none" stroke="#000080" stroke-width=".25"/>
<circle cx="71.1" cy="121.7" r=".51" fill="#000080"/>
<circle cx="71.1" cy="121.7" r=".51" fill="none" stroke="#000080" stroke-width=".21"/>
<path d="M130.7 124.2h-39.3v8.9h1.2M90.6 140.7h2" fill="none" stroke="#000080" stroke-width=".25"/>
<circle cx="130.7" cy="124.2" r=".51" fill="#000080"/>
<circle cx="130.7" cy="124.2" r=".51" fill="none" stroke="#000080" stroke-width=".21"/>
<path d="M78.7 57.6v2M161.1 57.6v2" fill="none" stroke="#000" stroke-width=".25"/>
<path d="M76.6 56.5h4.1M76.6 57.6h4.1M159.1 56.5h4.1M159.1 57.6h4.1" fill="none" stroke="#00f" stroke-width=".25"/>
<path d="M78.7 59.6v2.5M161.1 59.6v2.5M77.4 62.1h2.5M159.9 62.1h2.5" fill="none" stroke="#800000" stroke-width=".25"/>
<g font-size="5.5" fill="#000080">
<text x="54.6" y="28">2375R</text>
<text x="148.5" y="26.7">237.5R</text>
<text x="230.9" y="26.7">23.75R</text>
<text x="46.9" y="74.9">2256.25R</text>
<text x="148.5" y="112.9">0.5R</text>
<text x="57.1" y="114.2">500R</text>
<text x="46.9" y="161.1">2256.25R</text>
</g>
<g font-size="4.1" fill="#000080">
<text x="148.5" y="70.1">Imax = 22.16 mA</text>
<text x="230.9" y="70.1">Imax = 221.6 mA</text>
<text x="73.6" y="75.1">Imax = 2.216066 mA</text>
<text x="73.6" y="161.3">Imax = 2.216066 mA</text>
<text x="149.7" y="156.3">Imax = 2.216 A</text>
</g>
<g font-size="3.5" fill="#000080">
<text x="102.3" y="54">PID?01</text>
<text x="102.3" y="48.7">PID?02</text>
<text x="104.8" y="48.7">PID?01</text>
<text x="104.8" y="54">PID?02</text>
<text x="184.5" y="54">PID?01</text>
<text x="184.5" y="48.7">PID?02</text>
<text x="187.3" y="48.7">PID?01</text>
<text x="187.3" y="54">PID?02</text>
<text x="102.3" y="135.1">PID?02</text>
<text x="104.8" y="135.1">PID?01</text>
<text x="102.3" y="140">PID?01</text>
<text x="104.8" y="140">PID?02</text>
</g>
<g font-size="2.8" fill="#000080">
<text x="78" y="55.9">PIC?02</text>
<text x="160.5" y="55.9">PIC?02</text>
<text x="78" y="142.4">PIC?02</text>
</g>
<g font-size="2.3">
<text x="35.6" y="3.3">1</text>
<text x="108.4" y="3.3">2</text>
<text x="181.4" y="3.3">3</text>
<text x="254.3" y="3.3">4</text>
<text x="1.7" y="24.9">A</text>
<text x="288.4" y="24.9">A</text>
<text x="1.9" y="73">B</text>
<text x="288.6" y="73">B</text>
<text x="1.8" y="121.2">C</text>
<text x="288.5" y="121.2">C</text>
<text x="1.8" y="169.4">D</text>
<text x="288.5" y="169.4">D</text>
<text x="199.2" y="179.5">Title: Modifier current source</text>
<text x="199.2" y="182.1">Description: Modified current source based on precise ratio resistors</text>
<text x="199.2" y="184.6">Sheet Number: 1</text>
<text x="229.7" y="184.6">File: Current_Source_repaired.SchDoc</text>
<text x="35.6" y="190.9">1</text>
<text x="108.4" y="190.9">2</text>
<text x="181.4" y="190.9">3</text>
<text x="199.2" y="187.1">Date: 5/18/2025</text>
<text x="229.7" y="187.1">Drawn By: Praznovsky</text>
<text x="254.3" y="190.9">4</text>
</g>
<g font-size="2.3" fill="#800000">
<text x="41.6" y="16">+24.0VCC</text>
<text x="59.5" y="33.7">V_REF1</text>
<text x="150.9" y="33.7">V_R1</text>
<text x="233.3" y="33.7">V_R2</text>
<text x="45.8" y="40.1">+24.0VCC</text>
<text x="115.5" y="40.1">+24.0VCC</text>
<text x="198" y="40.1">+24.0VCC</text>
<text x="13.7" y="48.9">DAC_OUT</text>
<text x="46" y="62.9">-10.0VCC</text>
<text x="75.4" y="64.2">AGND</text>
<text x="115.8" y="62.9">-10.0VCC</text>
<text x="157.8" y="64.2">AGND</text>
<text x="198.3" y="62.9">-10.0VCC</text>
<text x="76.1" y="66.7">REF1</text>
<text x="146.7" y="75.6" transform="rotate(-90 146.7 75.6)">I_RANGE_1</text>
<text x="229.2" y="75.7" transform="rotate(-90 229.2 75.7)">I_RANGE_2</text>
<text x="55.8" y="90.8">REF_GND</text>
<text x="67.8" y="90.8">AGND</text>
<text x="41.6" y="102.2">+24.0VCC</text>
<text x="59.4" y="119.9">V_REF2</text>
<text x="150.9" y="119.9">V_R3</text>
<text x="45.8" y="126.3">+24.0VCC</text>
<text x="115.5" y="126.3">+24.0VCC</text>
<text x="46" y="149.1">-10.0VCC</text>
<text x="115.8" y="149.1">-10.0VCC</text>
<text x="75.4" y="150.4">AGND</text>
<text x="76" y="152.9">REF2</text>
<text x="146.7" y="161.9" transform="rotate(-90 146.7 161.9)">I_RANGE_3</text>
<text x="55.8" y="177">REF_GND</text>
<text x="67.8" y="177">AGND</text>
</g>
<g font-size="2.3" fill="#000080">
<text x="71.3" y="47.4">D</text>
<text x="85" y="43.9">10k</text>
<text x="96.4" y="45.1">1k</text>
<text x="130.7" y="42.6">1nF/50V-X7R</text>
<text x="167.5" y="43.9">10k</text>
<text x="178.9" y="45.1">1k</text>
<text x="213.2" y="42.6">1nF/50V-X7R</text>
<text x="62.9" y="50.2">G</text>
<text x="96.4" y="52.7">1k</text>
<text x="133.2" y="48.9">22R</text>
<text x="178.9" y="52.7">1k</text>
<text x="215.7" y="48.9">22R</text>
<text x="63.4" y="56.5">T1</text>
<text x="71.3" y="55.3">S</text>
<text x="81.2" y="57.8">1nF/50V-X7R</text>
<text x="151" y="54">IRF9640</text>
<text x="163.7" y="57.8">1nF/50V-X7R</text>
<text x="233.5" y="54">IRF9640</text>
<text x="63.4" y="81.9">NT1</text>
<text x="85" y="130.1">10k</text>
<text x="96.4" y="131.3">1k</text>
<text x="130.7" y="128.8">1nF/50V-X7R</text>
<text x="62.9" y="136.4">G</text>
<text x="71.3" y="133.6">D</text>
<text x="133.2" y="135.1">22R</text>
<text x="62.2" y="142.8">T13</text>
<text x="71.3" y="141.5">S</text>
<text x="96.4" y="138.9">1k</text>
<text x="151" y="140.2">IRFP9140N</text>
<text x="81.2" y="144">1nF/50V-X7R</text>
<text x="63.4" y="168.1">NT2</text>
</g>
<g font-size="1.9" fill="#000080">
<text x="64.7" y="84.3">NT</text>
<text x="64.7" y="170.5">NT</text>
</g>
<g font-size="1.6" fill="#000080">
<text x="51" y="48.1">+V</text>
<text x="120.8" y="48.1">+V</text>
<text x="203.3" y="48.1">+V</text>
<text x="51.3" y="54.4">-V</text>
<text x="121" y="54.4">-V</text>
<text x="203.5" y="54.4">-V</text>
<text x="51" y="134.3">+V</text>
<text x="120.8" y="134.3">+V</text>
<text x="51.3" y="140.6">-V</text>
<text x="121" y="140.6">-V</text>
</g>
<g font-size="1.4" fill="#000080">
<text x="53.8" y="53.2">SDCOM</text>
<text x="53.8" y="49.1">SD</text>
<text x="123.6" y="53.2">SDCOM</text>
<text x="123.6" y="49.1">SD</text>
<text x="206.1" y="53.2">SDCOM</text>
<text x="206.1" y="49.1">SD</text>
<text x="53.8" y="135.3">SD</text>
<text x="123.6" y="135.3">SD</text>
<text x="53.8" y="139.4">SDCOM</text>
<text x="123.6" y="139.4">SDCOM</text>
</g>
<text font-size="1.1" fill="#000080" x="130.2" y="137.3">PIRN?01</text>
</svg>
